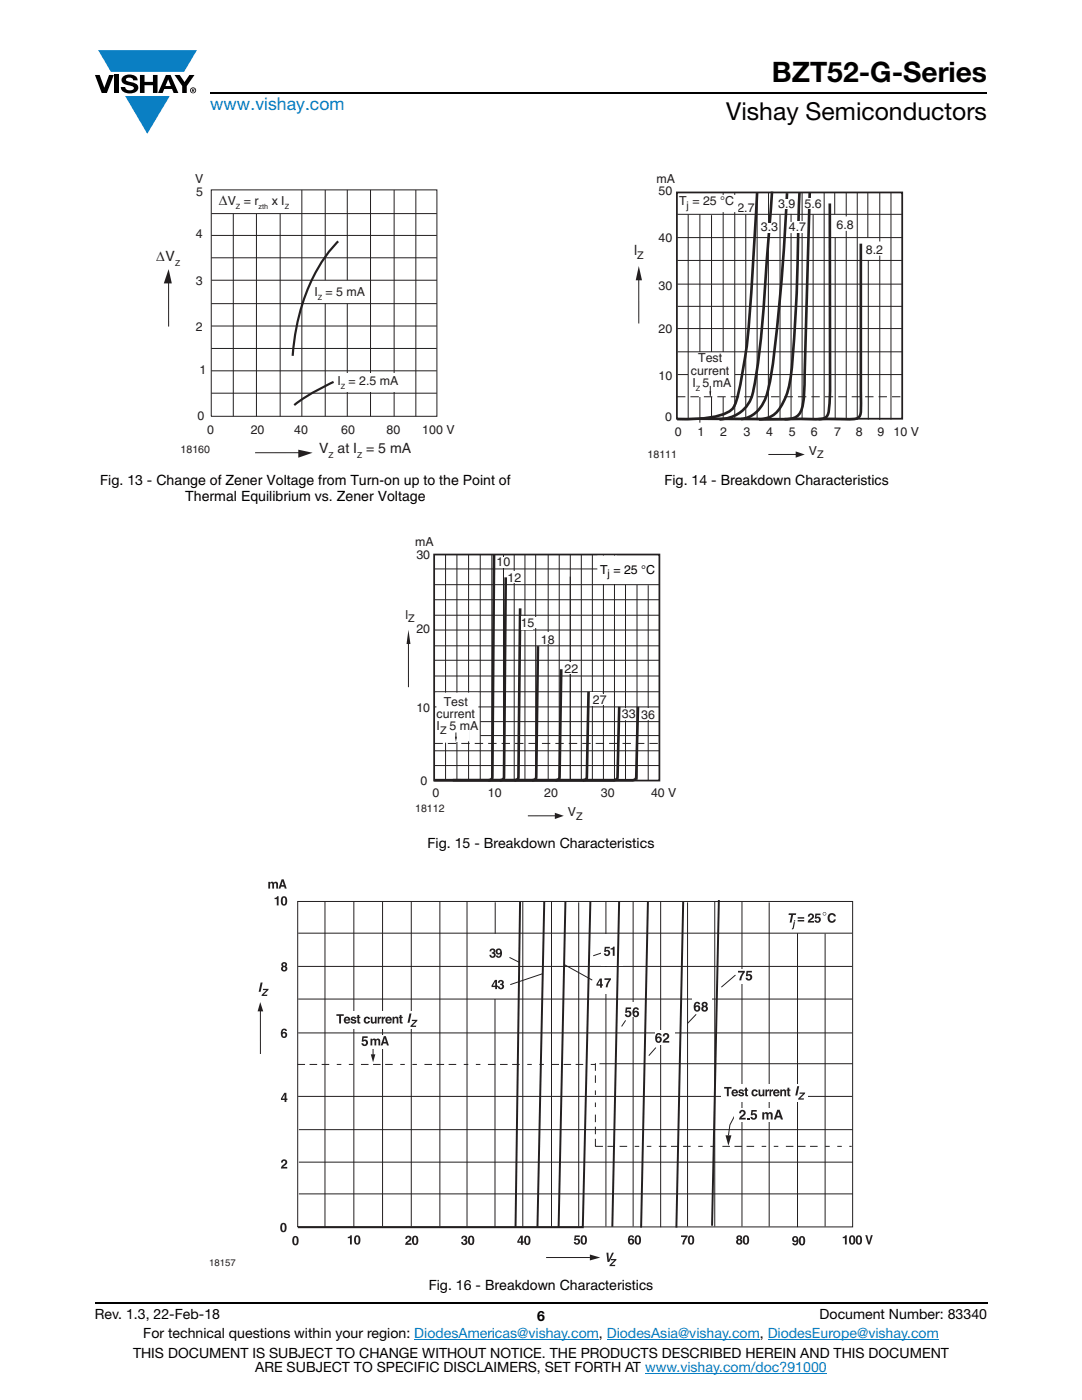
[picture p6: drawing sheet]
<svg xmlns="http://www.w3.org/2000/svg" width="216mm" height="279mm" viewBox="0 0 216 279" stroke-linecap="round" stroke-linejoin="round" font-family="sans-serif">
<g fill="#0a7fc3">
<path d="M19.6 10h19.7l-2.6 4.3h-1.1h-13.5z"/>
<path d="M25 19.2h8.9l-4.5 7.5z"/>
</g>
<g fill="#000">
<path d="M18.9 15h1l.9 2.5 1-2.5h.9l-1.4 3.6h-1zM22.9 15h.9v3.6h-.9zM24.6 15.3a2.1 2.1 0 0 1 2.8 .3l.1 .4h-.9a.79 .79 0 0 0-.7-.5 .79 .79 0 0 0-.8 .4l.3 .3 1 .2a1.08 1.08 0 0 1 1.2 1 1.08 1.08 0 0 1-1.1 1.2 1.73 1.73 0 0 1-2.4-1.2h.9a.96 .96 0 0 0 .8 .6 .96 .96 0 0 0 .9-.4 1.31 1.31 0 0 0-1.2-.6 1.03 1.03 0 0 1-1.1-.6 1.03 1.03 0 0 1 .2-1.1zM27.9 15h.9v1.3h1.7v-1.3h.9v3.6h-.9v-1.6h-1.7v1.6h-.9zM34.8 15h1.1l.9 1.4 1-1.4h1l-1.5 2.2v1.4h-.9v-1.4z"/>
<path d="M33.6 15.9l.5 1.3h-1.1zM33.1 15l-1.6 3.6h1l.3-.8h1.5l.3 .8h1l-1.6-3.6z"/>
<path d="M38.4 17.8h.2v.2h-.2zM38.3 17.7v.7h.1v-.3l.4 .3-.2-.3 .2-.2-.1-.2z"/>
<path d="M38.1 18a.46 .46 0 0 1 .9 0 .46 .46 0 0 1-.9 0zM37.9 18a.6 .6 0 0 0 1.2 0 .6 .6 0 0 0-1.2 0z"/>
</g>
<path d="M42 18.6h155M18.9 260h178.1" fill="none" stroke="#000" stroke-width=".36"/>
<path d="M82.7 267.3h36.8M121.1 267.3h30.5M128.7 274h36.3M153.2 267.3h34.1" fill="none" stroke="#067ec4" stroke-width=".2"/>
<g fill="none" stroke="#231f20" stroke-width=".2">
<path d="M42.2 37.9h45v45.2h-45zM60.2 37.9v45.2M64.9 37.9v45.2M69.3 37.9v45.2M73.9 37.9v45.2M78.6 37.9v45.2M83 37.9v45.2M42.2 51.4h45M42.2 47h45M42.2 42.6h45M46.6 42.7v40.4M51.2 42.7v40.4"/>
<path d="M55.9 42.7v40.4M42.2 69.5h44.9M42.2 65.1h45"/>
</g>
<path d="M66.7 74.4h15.3v3.8h-15.3z" fill="#fff"/>
<path d="M42.2 78.5h45M42.2 74h44.9" fill="none" stroke="#231f20" stroke-width=".2"/>
<path d="M66.6 76.2l-.2 .1a43.1 43.1 0 0 0-7.7 4.5" fill="none" stroke="#231f20" stroke-width=".44"/>
<path d="M62.2 55.9h11.3v4.7h-13.2z" fill="#fff"/>
<path d="M33.6 55v10.2M42.2 55.9h45M42.2 60.6h45" fill="none" stroke="#231f20" stroke-width=".2"/>
<path d="M67.5 48.2a29.1 29.1 0 0 0-7.2 12.5 45.2 45.2 0 0 0-1.9 10.3" fill="none" stroke="#231f20" stroke-width=".44"/>
<path d="M33.6 53.7l.7 2.9h-1.6z" fill="#231f20"/>
<path d="M61 90.3l-10.1 .1" fill="none" stroke="#231f20" stroke-width=".2"/>
<path d="M59.5 89.7l2.9 .7-2.9 .9z" fill="#231f20"/>
<path d="M157 38.5a380.8 380.8 0 0 1-3.3 37.2 14.6 14.6 0 0 1-1.9 5.5 5.5 5.5 0 0 1-3.9 2.4M159.5 38.4l-.1 2.8a373.5 373.5 0 0 1-1.6 34.2 13.1 13.1 0 0 1-2.9 6.9 4.6 4.6 0 0 1-3 1.3M165.6 40.6v39a8.1 8.1 0 0 1-.5 3.4 2.48 2.48 0 0 1-2.4 .7l-6.2-.1M171.8 48.6v32a4.3 4.3 0 0 1-.4 2.6 2.9 2.9 0 0 1-2.2 .5l-5.9-.1" fill="none" stroke="#231f20" stroke-width=".53"/>
<g fill="none" stroke="#231f20" stroke-width=".2">
<path d="M144.3 38.3v45.4M151.1 38.5v45.3M153.4 38.3v6.2M160 38.4v45.3M164.5 38.4v45.3M166.6 38.3v4.5M168.9 38.4v45.3M171.1 38.4v45.3M173.2 38.3v9.1M175.5 38.5v45.3M177.8 38.4v45.3M135.1 47.4h44.9"/>
<path d="M135.2 42.8h44.8M135.2 56.7h44.8M135.2 52h44.8M139.7 42.8v41.6M142 42.9v40.8M148.8 42.8v40.9M153.3 47.4v36.3M155.6 42.9v40.8M157.8 42.7v41M162.2 42.8v40.9M166.7 47.4v36.3M173.3 52v31.7"/>
<path d="M135.1 65.6h44.9M135.2 61.1h44.8M135.2 74.8h44.8"/>
</g>
<g fill="#fff">
<path d="M158.3 44.1h2v2.3h-2z"/>
<path d="M137.3 70.2h9.3v9h-9.3z"/>
</g>
<path d="M141.7 77v2" fill="none" stroke="#231f20" stroke-width=".2"/>
<path d="M141.5 78.1h.4l-.2 1.1z" fill="#231f20"/>
<path d="M146.6 38.4v45.3M137.3 42.8v41M135.2 70.2h44.8" fill="none" stroke="#231f20" stroke-width=".2"/>
<path d="M135.1 79.2h45" fill="none" stroke="#231f20" stroke-width=".2" stroke-dasharray="1.7 1 1.7 1 1.7 1" stroke-linecap="butt"/>
<path d="M154.3 39.8h3.3v1.9h-3.3z" fill="#fff"/>
<path d="M151.1 38.4a764.8 764.8 0 0 1-2.1 30.7l-.3 1.8a50 50 0 0 1-2.2 10.2 4.6 4.6 0 0 1-3.4 2 31.6 31.6 0 0 1-8 .5M154.1 38.2l-.6 8a432.6 432.6 0 0 1-2.5 27.8l-.1 1.1a17 17 0 0 1-1.4 5.2 7 7 0 0 1-5.9 3.4M161.6 38.5l-1 36.3a23.6 23.6 0 0 1-.8 7.2 2.88 2.88 0 0 1-3.1 1.7h-5.3M139.7 83.6h12.2" fill="none" stroke="#231f20" stroke-width=".53"/>
<g fill="#fff">
<path d="M160.4 39.6h2.3v2.2h-2.3z"/>
<path d="M151.8 44.5h3.4v1.9h-3.4z"/>
</g>
<path d="M135.1 38.4h44.9v45.2h-44.9z" fill="none" stroke="#231f20" stroke-width=".35"/>
<path d="M159.7 90.7h-6.4" fill="none" stroke="#231f20" stroke-width=".2"/>
<path d="M158.8 90.1l1.8 .6-1.8 .6z" fill="#231f20"/>
<path d="M127.5 54.4v10.2" fill="none" stroke="#231f20" stroke-width=".2"/>
<path d="M127.5 53.1l.6 2.8h-1.2z" fill="#231f20"/>
<path d="M143.2 39h4v3.2h-4z" fill="#fff"/>
<path d="M143.2 39h4v3.2h-4z" fill="none" stroke="#fff" stroke-width=".2"/>
<path d="M167.9 43.5h1.6v2.3h-1.6z" fill="#fff"/>
<path d="M167.9 43.5h1.6v2.3h-1.6z" fill="none" stroke="#fff" stroke-width=".53"/>
<path d="M175.3 48.5h.5v2.3h-.5z" fill="#fff"/>
<path d="M175.3 48.5h.5v2.3h-.5z" fill="none" stroke="#fff" stroke-width=".53"/>
<path d="M157.5 44.5h.8v1.8h-.8z" fill="#fff"/>
<path d="M157.5 44.5h.8v1.8h-.8z" fill="none" stroke="#fff" stroke-width=".35"/>
<g fill="none" stroke="#231f20" stroke-width=".2">
<path d="M86.7 116.7h44.8M86.7 119.7h44.8M86.7 113.5h35.8M93.5 110.7v44.8M95.8 110.7v45M98.1 110.7v45M100.5 110.7v45M102.6 110.7v45.1M104.7 110.7v45.1M106.9 110.7v45.1M109.4 110.7v45M111.6 110.7v45"/>
<path d="M113.8 115.1v40.6M116 110.7v45M118.2 110.7v45M120.4 110.7v45M124.8 116.7v39M127.1 116.7v39.1M129.3 116.8v38.9M86.6 138.1h44.9M86.6 131.8h45M86.6 134.9h45M86.7 128.9h44.8M86.7 125.7h44.8"/>
<path d="M86.7 122.8h44.8M86.6 152.8h45M86.6 149.8h45M95.8 144h35.8M95.8 146.8h35.8"/>
</g>
<path d="M86.6 110.7h45v45.1h-45z" fill="none" stroke="#231f20" stroke-width=".35"/>
<path d="M98.6 110.6l-.4 44.1a.74 .74 0 0 1-.8 1M100.9 115.2l-.3 39.5a.75 .75 0 0 1-.8 1M103.8 121.4l-.3 33.3a.75 .75 0 0 1-.8 1M107.3 128.9l-.3 25.8a.75 .75 0 0 1-.8 1M112 133.6l-.3 21.5a.7 .7 0 0 1-.8 .6M117.4 138.1l-.3 16.6a.76 .76 0 0 1-.8 1M123.6 141l-.4 13.7a.75 .75 0 0 1-.8 1h-35.8" fill="none" stroke="#231f20" stroke-width=".53"/>
<g fill="#fff">
<path d="M117.7 138.2h2.3v2.7h-2.3z"/>
<path d="M103.9 123h2.3v2.6h-2.3z"/>
<path d="M124 141.3h1.9v2.4h-2.2h.3z"/>
</g>
<path d="M88.9 110.7v44.9M91.2 110.7v44.9M113.8 110.7v45M122.6 110.7v45M86.6 141.1h45" fill="none" stroke="#231f20" stroke-width=".2"/>
<path d="M86.7 148.4h44.8" fill="none" stroke="#231f20" stroke-width=".2" stroke-dasharray="1.7 1 1.7 1 1.7 1" stroke-linecap="butt"/>
<path d="M127.3 141l-.3 13.7a.75 .75 0 0 1-.8 1h-35.8" fill="none" stroke="#231f20" stroke-width=".53"/>
<path d="M88.6 141.4h5.1v6.5l-5.1 .3z" fill="#fff"/>
<path d="M91 146.2v1.2" fill="none" stroke="#231f20" stroke-width=".2"/>
<path d="M90.8 147h.4l-.2 1.1z" fill="#231f20"/>
<path d="M111.7 162.8h-6.4" fill="none" stroke="#231f20" stroke-width=".2"/>
<path d="M110.7 162.2l1.8 .6-1.8 .7z" fill="#231f20"/>
<path d="M81.5 127v10.1" fill="none" stroke="#231f20" stroke-width=".2"/>
<path d="M81.5 125.7l.4 2.8h-.8z" fill="#231f20"/>
<path d="M87.2 138.3h8.2v3.3h-8.2z" fill="#fff"/>
<path d="M87.2 138.3h8.2v3.3h-8.2z" fill="none" stroke="#fff" stroke-width=".2"/>
<path d="M119.3 111h3.7v5.4h-3.7z" fill="#fff"/>
<path d="M119.3 111h3.7v5.4h-3.7z" fill="none" stroke="#fff" stroke-width=".2"/>
<g fill="#fff">
<path d="M120.1 138.5h.6v2.1h-.6z"/>
<path d="M112.8 132.3h2.6v2.2h-2.6z"/>
<path d="M108 126.2h2.8v2.3h-2.8z"/>
<path d="M105.7 123.3h2.5v2h-2.5z"/>
<path d="M101.7 114h2.2v2.3h-2.2z"/>
<path d="M99.8 111.2h2.1v2h-2.1z"/>
<path d="M128.5 141.3h2.1v2.3h-2.1z"/>
</g>
<path d="M59.4 179.9h110.7v65h-110.7zM82.1 179.9v64.8M93.2 179.9v64.9M59.5 186.2h110.5M109 251h8.7" fill="none" stroke="#231f20" stroke-width=".2"/>
<g fill="#231f20">
<path d="M117.7 250.4l2.1 .6-2.1 .6z"/>
<path d="M53.5 176h.4v.2l.4-.2 .4 .1a.45 .45 0 0 1 .5-.1 .45 .45 0 0 1 .3 .4v.9h-.4v-.8l-.2-.2-.2 .1v.9h-.4v-.9l-.2-.1-.2 .2v.8h-.4z"/>
<path d="M54.8 179.2l.3-.1 .2-.2h.3v1.8h-.4v-1.3h-.4z"/>
<path d="M52 196.1h.4l-.4 1.8h-.4z"/>
<path d="M52.5 197.3h1.1l-.1 .3-.9 .9h.8l-.1 .3h-1.1v-.3l1-.9h-.8z"/>
<path d="M56.2 175.5l-.6 1.8h.4l.1-.3h.6l.1 .3h.4l-.6-1.8zM56.4 175.9l.2 .7h-.4z"/>
<path d="M56.2 179.1a1.05 1.05 0 0 0 .5 1.6h.3a1.28 1.28 0 0 0 0-1.8h-.6zM56.5 179.2l.2-.1a.94 .94 0 0 1 0 1.4 .87 .87 0 0 1-.2-1.3z"/>
<path d="M58.5 246.9a1.05 1.05 0 0 0 .5 1.6h.2a1.28 1.28 0 0 0 0-1.8h-.5zM58.8 247l.2-.1a.94 .94 0 0 1 0 1.4 .87 .87 0 0 1-.2-1.3z"/>
<path d="M56.1 244.3a1.05 1.05 0 0 0 .5 1.6h.2a1.28 1.28 0 0 0 0-1.8h-.5zM56.4 244.4l.2-.1a.94 .94 0 0 1 0 1.3 .87 .87 0 0 1-.2-1.2z"/>
</g>
<path d="M52 201.6v8.7" fill="none" stroke="#231f20" stroke-width=".2"/>
<path d="M56.4 193.3a.3 .3 0 0 1 .6 0 .3 .3 0 0 1-.6 0zM56.2 192.2v.5l.2 .2a.58 .58 0 0 0-.1 .8 .58 .58 0 0 0 .8 0 .58 .58 0 0 0 0-.8l.1-.1a.45 .45 0 0 0-.2-.7l-.3-.1zM56.5 192.4h.4v.3h-.4z" fill="#231f20"/>
<g fill="none" stroke="#231f20" stroke-width=".2">
<path d="M70.6 179.9v65M110 179.9v64.9M120.9 179.9v64.9M126.3 179.9v64.9M142.6 179.9v64.9M148.1 179.9v64.9M59.5 192.9h110.5M59.5 199.4h110.5M115.5 180.1v64.7M137.2 180.1v64.7M153.5 180.1v64.7M159.1 186.2v58.7"/>
<path d="M164.6 186.3v58.5M59.5 218.8h110.5M59.5 206.1h110.5M59.6 231.9h110.6"/>
</g>
<g fill="#231f20">
<path d="M56.3 231.5a.66 .66 0 0 1 1 .3 .66 .66 0 0 1-.6 .9l-.2 .2h.8v.3h-1.2a1.34 1.34 0 0 1 .8-1.1v-.3l-.2-.1h-.2l-.1 .3h-.3z"/>
<path d="M69.4 246.8h.3l.2-.3h.3v1.9h-.4v-1.3h-.4z"/>
<path d="M81.1 246.7a.66 .66 0 0 1 1 .3 .66 .66 0 0 1-.6 .9l-.2 .2h.8v.3h-1.3a1.34 1.34 0 0 1 .9-1.1v-.3l-.2-.1-.2 .1-.1 .3h-.3z"/>
<path d="M92.2 246.8a.54 .54 0 0 1 .8-.2 .54 .54 0 0 1 0 .9 .61 .61 0 0 1-.1 1 .61 .61 0 0 1-.9-.6h.4l.2 .3 .3-.3-.1-.2-.3-.1v-.2l.3-.1v-.3l-.2-.1-.2 .3h-.4z"/>
<path d="M114.7 246.6h1v.3h-.8v.4a.64 .64 0 0 1 .9 .6 .64 .64 0 0 1-1 .4l-.3-.4h.4v.2a.31 .31 0 0 0 .5-.3 .31 .31 0 0 0-.4-.3l-.5 .1z"/>
<path d="M135.9 246.6h1.3l-.7 1.8h-.3l.2-1 .4-.5h-.9z"/>
<path d="M168.2 246.8h.3l.2-.3h.3v1.9h-.4v-1.3h-.4z"/>
<path d="M172.7 246.5h.3l.4 1.4 .4-1.4h.4l-.6 1.9h-.4z"/>
<path d="M121 250h.4l.1 1.4 .6-1.4h.4l-.9 1.9h-.4z"/>
<path d="M121.9 251.3h1.1v.2l-1 .9h.8l-.1 .3h-1.1l.1-.3 .9-.9h-.7z"/>
<path d="M56.3 205.4a1.3 1.3 0 0 0 .1 1.7 .61 .61 0 0 0 .9-.5 .61 .61 0 0 0-.8-.6l-.1 .1 .1-.5h.2l.2 .1h.4a.5 .5 0 0 0-.6-.4zM56.3 206.5a.31 .31 0 0 1 .6 0 .31 .31 0 0 1-.6 0z"/>
<path d="M56.7 218.1l-.6 1.1v.3h.7v.4h.3v-.4h.3v-.3h-.3v-1.1zM56.8 218.5v.7h-.5z"/>
<path d="M70.8 246.8a1.05 1.05 0 0 0 .5 1.6h.3a1.28 1.28 0 0 0 0-1.8h-.6zM71.1 246.9l.2-.1a.94 .94 0 0 1 0 1.3 .87 .87 0 0 1-.2-1.2z"/>
<path d="M82.4 246.8a1.05 1.05 0 0 0 .4 1.7l.3-.1a1.28 1.28 0 0 0 0-1.7h-.5zM82.7 247l.1-.1a.94 .94 0 0 1 0 1.3 .87 .87 0 0 1-.1-1.2z"/>
<path d="M93.5 246.8a1.05 1.05 0 0 0 .5 1.7l.3-.1a1.28 1.28 0 0 0 0-1.7h-.6zM93.8 247l.2-.1a.94 .94 0 0 1 0 1.3 .87 .87 0 0 1-.2-1.2z"/>
<path d="M103.9 246.6l-.7 1.1v.3h.7v.4h.4v-.4h.2v-.3h-.2v-1.1zM104 247l-.1 .7h-.4z"/>
<path d="M104.7 246.8a1.05 1.05 0 0 0 .5 1.7l.3-.1a1.28 1.28 0 0 0 0-1.7h-.6zM105.1 247l.1-.1a.94 .94 0 0 1 0 1.3 .87 .87 0 0 1-.1-1.2z"/>
<path d="M116 246.8a1.05 1.05 0 0 0 .5 1.6h.3a1.28 1.28 0 0 0 0-1.8h-.6zM116.3 246.9l.2-.1a.94 .94 0 0 1 0 1.3 .87 .87 0 0 1-.2-1.2z"/>
<path d="M125.6 246.6a1.29 1.29 0 0 0 0 1.7 .61 .61 0 0 0 .9-.4 .61 .61 0 0 0-.7-.7l-.2 .1 .2-.4 .2-.1 .2 .2h.3a.5 .5 0 0 0-.5-.5zM125.6 247.8a.31 .31 0 0 1 .6 0 .31 .31 0 0 1-.6 0z"/>
<path d="M126.8 246.8a1.05 1.05 0 0 0 .5 1.6h.3a1.28 1.28 0 0 0 0-1.8h-.6zM127.1 246.9l.2-.1a.94 .94 0 0 1 0 1.3 .87 .87 0 0 1-.2-1.2z"/>
<path d="M137.4 246.8a1.05 1.05 0 0 0 .5 1.6h.3a1.28 1.28 0 0 0 0-1.8h-.6zM137.7 246.9l.2-.1a.94 .94 0 0 1 0 1.3 .87 .87 0 0 1-.2-1.2z"/>
<path d="M147 246.8v.4l.1 .2a.58 .58 0 0 0 0 .8 .58 .58 0 0 0 .8 0 .58 .58 0 0 0 0-.8l.1-.1a.45 .45 0 0 0-.2-.7l-.3-.1zM147.3 246.9h.4v.3h-.4zM147.2 247.8a.3 .3 0 0 1 .6 0 .3 .3 0 0 1-.6 0z"/>
<path d="M148.4 246.8a1.05 1.05 0 0 0 .4 1.6h.3a1.28 1.28 0 0 0 0-1.8h-.5zM148.7 246.9l.1-.1a.94 .94 0 0 1 0 1.3 .87 .87 0 0 1-.1-1.2z"/>
<path d="M169.6 246.8a1.05 1.05 0 0 0 .4 1.6h.3a1.28 1.28 0 0 0 0-1.8h-.5zM169.9 246.9l.1-.1a.94 .94 0 0 1 0 1.3 .87 .87 0 0 1-.1-1.2z"/>
<path d="M170.9 246.8a1.05 1.05 0 0 0 .5 1.6h.3a1.28 1.28 0 0 0 0-1.8h-.6zM171.2 246.9l.2-.1a.94 .94 0 0 1 0 1.3 .87 .87 0 0 1-.2-1.2z"/>
<path d="M158.2 246.8a.59 .59 0 0 0-.1 .9 .59 .59 0 0 0 .9 .1l-.2 .4-.7-.1a.6 .6 0 0 0 .6 .5 .6 .6 0 0 0 .6-.5 .87 .87 0 0 0 0-1 .87 .87 0 0 0-.9-.4zM158.4 247.3a.3 .3 0 0 1 .6 0 .3 .3 0 0 1-.6 0z"/>
<path d="M159.6 246.9a1.05 1.05 0 0 0 .4 1.7l.3-.1a1.28 1.28 0 0 0 0-1.8h-.5zM159.9 247h.1a.94 .94 0 0 1 0 1.3 .87 .87 0 0 1-.1-1.3z"/>
</g>
<path d="M76.3 179.9v64.8M98.8 199.4v45.5M98.8 180.1v6.2" fill="none" stroke="#231f20" stroke-width=".2"/>
<g fill="#231f20">
<path d="M157.4 182.3h1.5l-.1 .3h-.5l-.4 1.5h-.3l.3-1.5h-.6z"/>
<path d="M161.4 182.4a.66 .66 0 0 1 1 .3 .66 .66 0 0 1-.6 .9l-.2 .2h.8v.3h-1.2a1.35 1.35 0 0 1 .8-1.1v-.3l-.2-.1-.2 .1v.2h-.4z"/>
<path d="M162.7 182.3h1v.3h-.7l-.1 .4a.64 .64 0 0 1 .9 .6 .64 .64 0 0 1-1 .5l-.3-.5h.4l.1 .2a.31 .31 0 0 0 .4-.2 .31 .31 0 0 0-.4-.4l-.4 .1z"/>
<path d="M165.4 182.5a.82 .82 0 0 1 .8-.3 .82 .82 0 0 1 .6 .7h-.4v-.2a.44 .44 0 0 0-.5-.1 .44 .44 0 0 0-.3 .3 .6 .6 0 0 0 0 .6 .6 .6 0 0 0 .6 .3l.2-.3h.4a.89 .89 0 0 1-1.2 .6 .89 .89 0 0 1-.4-1.3z"/>
<path d="M159.2 183.6h1.3v.3h-1.3zM159.2 183h1.3v.3h-1.3z"/>
</g>
<path d="M64.8 179.9v65M87.8 179.9v64.8M59.6 225.4h110.6" fill="none" stroke="#231f20" stroke-width=".2"/>
<path d="M59.4 212.4h59.8" fill="none" stroke="#231f20" stroke-width=".2" stroke-dasharray="1.5 .9 1.5 .9 1.5 1.5 .9 1.5 .9 1.5" stroke-linecap="butt"/>
<g fill="#231f20">
<path d="M99.5 195.7a.54 .54 0 0 1 .8-.1 .54 .54 0 0 1 0 .8 .61 .61 0 0 1-.1 1.1 .61 .61 0 0 1-.9-.7h.4l.2 .4 .3-.3-.1-.2-.3-.1v-.3h.3v-.4l-.2-.1-.2 .4h-.4z"/>
<path d="M158.5 183.7h.2l-.1 .2h-.2zM158.4 184h.2l-.2 1.2-.2 .3h-.2z"/>
<path d="M98.8 195.6l-.7 1.1v.3h.7v.4h.4v-.4h.2v-.3h-.2v-1.1zM98.8 195.9v.8h-.4z"/>
</g>
<path d="M131.8 180v64.9" fill="none" stroke="#231f20" stroke-width=".2"/>
<g fill="#231f20">
<path d="M97.8 189.5a.54 .54 0 0 1 .8-.2 .54 .54 0 0 1 0 .9 .61 .61 0 0 1-.1 1 .61 .61 0 0 1-.8-.6h.3l.3 .3 .3-.3-.1-.2-.4-.1v-.2l.3-.1 .1-.3-.2-.1-.3 .3h-.3z"/>
<path d="M99.1 189.4a.59 .59 0 0 0-.1 .9 .59 .59 0 0 0 .8 .1l-.2 .4-.7-.1a.6 .6 0 0 0 .6 .5 .6 .6 0 0 0 .6-.5 .87 .87 0 0 0 0-1 .87 .87 0 0 0-.8-.4zM99.3 189.9a.3 .3 0 0 1 .6 0 .3 .3 0 0 1-.6 0z"/>
</g>
<path d="M104.3 179.9v64.9M59.6 238.3h110.6" fill="none" stroke="#231f20" stroke-width=".2"/>
<path d="M66.5 201.9h17.4v3.4h-17.4z" fill="#fff"/>
<g fill="#231f20">
<path d="M67.1 202.4h1.5v.3h-.6v1.6h-.3v-1.6h-.6z"/>
<path d="M70.2 203a.58 .58 0 0 1 .9 .3l-.6-.1-.2 .1 .7 .3 .1 .2a.61 .61 0 0 1-.6 .5 .61 .61 0 0 1-.6-.5h.4l.3 .2 .2-.1-.7-.3-.1-.3z"/>
<path d="M71.3 202.6h.4v.3h.2v.3h-.2v.7l.2 .1v.3l-.6-.2v-.9h-.2v-.3h.2z"/>
<path d="M72.7 203.1a.64 .64 0 0 1 .7-.2 .64 .64 0 0 1 .4 .5h-.3l-.1-.1a.35 .35 0 0 0-.5 .3 .35 .35 0 0 0 .5 .3l.1-.1h.3a.68 .68 0 0 1-1 .4 .68 .68 0 0 1-.1-1.1z"/>
<path d="M74 202.9h.3v.9l.2 .2 .3-.1v-1h.3v1.4h-.3v-.2l-.1 .1a.47 .47 0 0 1-.7-.1z"/>
<path d="M75.4 202.9h.3v.3l.4-.3v.4l-.4 .1v.9h-.3z"/>
<path d="M76.2 202.9h.3v.3l.4-.3v.4l-.4 .1v.9h-.3z"/>
<path d="M78.3 202.9h.4v.2v-.1a.45 .45 0 0 1 .5-.1 .45 .45 0 0 1 .3 .4v1h-.3l-.1-1-.2-.1-.2 .1v1h-.4z"/>
<path d="M79.8 202.6h.3v.3h.2v.3h-.2v.7l.2 .1v.3l-.5-.2v-.9h-.2v-.3h.2z"/>
<path d="M68.7 203.2a.7 .7 0 0 0 .2 1 .7 .7 0 0 0 1-.3l-.6 .1-.2-.1-.2-.2h1a.67 .67 0 0 0-.4-.8 .67 .67 0 0 0-.8 .3zM69.1 203.2h.3l.1 .3h-.5z"/>
<path d="M77 203.2a.7 .7 0 0 0 .2 1 .7 .7 0 0 0 1-.3l-.6 .1-.2-.1-.2-.2h1a.67 .67 0 0 0-.4-.8 .67 .67 0 0 0-.8 .3zM77.4 203.2h.3l.1 .3h-.5z"/>
</g>
<path d="M74.4 209v2" fill="none" stroke="#231f20" stroke-width=".2"/>
<path d="M74 210.4h.9l-.5 1.6z" fill="#231f20"/>
<path d="M71.4 206.7h6.8v2.6h-6.8z" fill="#fff"/>
<g fill="#231f20">
<path d="M73.9 207.3h.4v.2l.4-.2 .4 .1a.45 .45 0 0 1 .5-.1 .45 .45 0 0 1 .3 .4v.9h-.4v-.8l-.2-.2-.2 .1v.9h-.4v-.9l-.2-.1-.2 .2v.8h-.4z"/>
<path d="M76.6 206.8l-.6 1.8h.3l.2-.3h.6l.1 .3h.4l-.6-1.8zM76.8 207.2l.2 .7h-.4z"/>
</g>
<path d="M103.8 179.9l-.9 65M108.6 179.9l-1.4 65M112.8 179.9l-1.3 65M117.8 179.9l-1.5 65h-56.9" fill="none" stroke="#231f20" stroke-width=".39"/>
<path d="M101.7 191.1l1.9 1M108.3 194.3l-6.5 2.2M112.6 192.5l5.6 3.1M120.2 190.1l-1.8 .6" fill="none" stroke="#231f20" stroke-width=".2"/>
<path d="M120 186.3h4.3v6.4h-4.3z" fill="#fff"/>
<g fill="#231f20">
<path d="M120.7 189h1v.3h-.8v.4a.64 .64 0 0 1 .9 .6 .64 .64 0 0 1-1 .5l-.3-.5h.4v.2a.31 .31 0 0 0 .5-.3 .31 .31 0 0 0-.4-.3l-.5 .1z"/>
<path d="M121.8 189.2h.4l.1-.3h.3v1.9h-.3v-1.3h-.5z"/>
</g>
<path d="M119 193.1h4.2v5.3h-4.2z" fill="#fff"/>
<g fill="#231f20">
<path d="M120.6 195.2h1.3l-.7 1.8h-.3l.2-.9 .4-.5h-.9z"/>
<path d="M81.7 202.3h.4l-.4 1.8h-.4z"/>
<path d="M82.2 203.5h1.1v.3l-1 .9h.8l-.1 .2h-1.1v-.2l1-.9h-.7z"/>
<path d="M51.9 200l.6 1.8h-1.1z"/>
<path d="M72.3 206.8h1.1v.3h-.8l-.1 .5a.66 .66 0 0 1 .9 .4 .66 .66 0 0 1-.5 .8 .66 .66 0 0 1-.8-.6h.4v.1a.31 .31 0 0 0 .5 0 .31 .31 0 0 0-.1-.4 .31 .31 0 0 0-.4 0h-.3z"/>
<path d="M119.7 195.3l-.7 1.1v.3h.7v.4h.4v-.4h.2v-.3h-.2v-1.1zM119.7 195.6v.8h-.4z"/>
<path d="M164.2 182.4a.36 .36 0 0 0 .7 0 .36 .36 0 0 0-.7 0zM164.3 182.4a.27 .27 0 0 1 .5 0 .27 .27 0 0 1-.5 0z"/>
</g>
<path d="M123.5 179.8l-1.3 65M129.3 180l-1.4 65M136.3 180l-1.3 65M143.4 179.6l-1.3 65" fill="none" stroke="#231f20" stroke-width=".39"/>
<path d="M118.8 228.8v-16.7M118.8 228.8h51.1" fill="none" stroke="#231f20" stroke-width=".2" stroke-dasharray="1.5 .9 1.5 .9 1.5 1.5 .9 1.5 .9 1.5" stroke-linecap="butt"/>
<path d="M146.8 194.6l-2.9 2.4M119.6 212.3h50.5M124.8 203.6l-.8 1.2M130.9 209.1l-1.4 1.6M138.9 202.4l-1.7 1.8" fill="none" stroke="#231f20" stroke-width=".2"/>
<path d="M124.4 200h3.9v2.8h-3.9z" fill="#fff"/>
<g fill="#231f20">
<path d="M124.9 201.1h1v.3h-.8v.4a.66 .66 0 0 1 .9 .4 .66 .66 0 0 1-.6 .8 .66 .66 0 0 1-.7-.6h.4v.2a.31 .31 0 0 0 .4 0 .31 .31 0 0 0 0-.5 .31 .31 0 0 0-.4 0h-.4z"/>
<path d="M126.5 202.3a.35 .35 0 0 0 .7 0 .35 .35 0 0 0-.7 0zM126.5 201.1l.4-.1a.52 .52 0 0 1 .6 .5h-.4l-.2-.2-.2 .1-.1 .5a.65 .65 0 0 1 1 .5 .65 .65 0 0 1-1.1 .5 1.37 1.37 0 0 1 0-1.8z"/>
</g>
<g fill="#fff">
<path d="M130.7 205.7h3.9v2.8h-3.9z"/>
<path d="M138.1 198.5h3.9v2.8h-3.9z"/>
<path d="M147.2 193.4h3.9v2.8h-3.9z"/>
</g>
<g fill="#231f20">
<path d="M132.5 206.3a.7 .7 0 0 1 1 .3 .7 .7 0 0 1-.6 .9l-.2 .2h.8v.4h-1.3a1.41 1.41 0 0 1 .9-1.2v-.3l-.2-.1h-.2l-.1 .3h-.4z"/>
<path d="M147.3 193.8h1.3v.2l-.5 .8-.2 .9h-.4l.1-.5 .6-1.1h-.9z"/>
<path d="M149 193.8h1v.3h-.8v.4a.66 .66 0 0 1 .9 .4 .66 .66 0 0 1-.6 .8 .66 .66 0 0 1-.7-.6h.4v.2a.31 .31 0 0 0 .4-.1 .31 .31 0 0 0 0-.4 .31 .31 0 0 0-.4 0h-.4z"/>
<path d="M131.1 207.5a.32 .32 0 0 0 .6 0 .32 .32 0 0 0-.6 0zM131.1 206.3l.3-.1a.52 .52 0 0 1 .6 .4h-.4l-.2-.1h-.2l-.1 .5a.65 .65 0 0 1 1 .5 .65 .65 0 0 1-1 .6 1.37 1.37 0 0 1 0-1.8z"/>
<path d="M138.7 200a1.37 1.37 0 0 0 .1 1.8 .65 .65 0 0 0 1-.5 .65 .65 0 0 0-1-.5l.1-.5 .2-.1 .2 .2h.4a.52 .52 0 0 0-.6-.5zM138.7 201.3a.35 .35 0 0 1 .7 0 .35 .35 0 0 1-.7 0z"/>
<path d="M140.3 201.3a.3 .3 0 0 1 .6 0 .3 .3 0 0 1-.6 0zM140.1 200.2l-.1 .4 .2 .2a.61 .61 0 0 0 0 .9 .61 .61 0 0 0 .9 0 .61 .61 0 0 0-.1-.9l.1-.1a.48 .48 0 0 0-.2-.7l-.3-.1zM140.4 200.3h.4v.3h-.4z"/>
</g>
<path d="M146.6 222.7l-1 1.8-.2 2.1" fill="none" stroke="#231f20" stroke-width=".2"/>
<path d="M144.8 226.6h1.2l-.7 2.1z" fill="#231f20"/>
<path d="M143.9 216.4h17.4v3.4h-17.4z" fill="#fff"/>
<g fill="#231f20">
<path d="M144.5 216.9h1.5v.4h-.6v1.5h-.4v-1.5h-.5z"/>
<path d="M147.6 217.5a.58 .58 0 0 1 .8 .3l-.5-.1-.2 .1 .7 .3 .1 .3a.61 .61 0 0 1-.6 .4 .61 .61 0 0 1-.6-.4h.4l.2 .1 .3-.1-.7-.3-.2-.2z"/>
<path d="M148.7 217.1h.3v.3h.3v.3h-.3v.7l.3 .1v.3l-.6-.1v-1h-.2v-.3h.2z"/>
<path d="M150.1 217.6a.64 .64 0 0 1 .6-.2 .64 .64 0 0 1 .5 .5h-.4v-.1a.35 .35 0 0 0-.5 .3 .35 .35 0 0 0 .5 .3v-.1h.4a.68 .68 0 0 1-1 .4 .68 .68 0 0 1-.1-1.1z"/>
<path d="M151.4 217.4h.3v.9l.2 .2 .2-.1 .1-1h.3v1.4h-.3v-.2l-.1 .1a.47 .47 0 0 1-.7-.1z"/>
<path d="M152.7 217.4h.3v.3l.5-.3v.4l-.4 .1v.9h-.4z"/>
<path d="M153.5 217.4h.4v.3l.4-.3v.4l-.4 .1v.9h-.4z"/>
<path d="M155.7 217.4h.3v.2l.1-.1a.45 .45 0 0 1 .5-.1 .45 .45 0 0 1 .3 .5v.9h-.4v-.9l-.2-.2-.2 .1-.1 1h-.3z"/>
<path d="M157.1 217.1h.4v.3h.2v.3h-.2v.7l.2 .1v.3l-.5-.1-.1-1h-.2v-.3h.2z"/>
<path d="M146.1 217.7a.7 .7 0 0 0 .1 1 .7 .7 0 0 0 1-.3l-.6 .1h-.2l-.1-.3h1a.67 .67 0 0 0-.4-.8 .67 .67 0 0 0-.8 .3zM146.5 217.7h.2l.2 .3h-.6z"/>
<path d="M154.4 217.7a.7 .7 0 0 0 .1 1 .7 .7 0 0 0 1-.3l-.6 .1h-.2l-.1-.3h1a.67 .67 0 0 0-.4-.8 .67 .67 0 0 0-.8 .3zM154.8 217.7h.2l.2 .3h-.6z"/>
</g>
<path d="M146.6 221.2h8.9v2.6h-8.9z" fill="#fff"/>
<g fill="#231f20">
<path d="M159.1 216.8h.4l-.4 1.8h-.4z"/>
<path d="M159.6 218h1.1l-.1 .3-.9 .9h.7v.3h-1.1v-.3l.9-.9h-.7z"/>
<path d="M147.7 221.6a.7 .7 0 0 1 1.1 .4 .7 .7 0 0 1-.6 .9l-.2 .2h.8v.3h-1.3a1.41 1.41 0 0 1 .9-1.1v-.3l-.3-.2-.1 .1-.1 .3h-.4z"/>
<path d="M149.1 223h.4v.4h-.4z"/>
<path d="M149.9 221.5h1.1v.3h-.8l-.1 .5a.66 .66 0 0 1 .9 .4 .66 .66 0 0 1-.5 .8 .66 .66 0 0 1-.8-.6h.4l.1 .1a.31 .31 0 0 0 .4 0 .31 .31 0 0 0 0-.4 .31 .31 0 0 0-.5 0h-.3z"/>
<path d="M152.1 222h.4v.2l.4-.3 .4 .3 .1-.1a.48 .48 0 0 1 .5-.1 .48 .48 0 0 1 .3 .4v1h-.4v-.9l-.2-.2-.2 .1-.1 1h-.3l-.1-1-.2-.1-.2 .1v1h-.4z"/>
<path d="M155.1 221.5l-.7 1.9h.4l.2-.4h.7l.1 .4h.5l-.7-1.9zM155.3 221.9l.3 .8h-.5z"/>
</g>
<text font-size="5.6" x="154" y="16.4">BZT52-G-Series</text>
<text font-size="4.9" x="144.9" y="24">Vishay Semiconductors</text>
<text font-size="3.5" fill="#067ec4" x="42" y="21.9">www.vishay.com</text>
<g font-size="2.8" fill="#231f20">
<text x="43.6" y="41">Δ</text>
<text x="31.2" y="52.1">ΔV</text>
<text x="63.7" y="90.4">V at I = 5 mA</text>
</g>
<text font-size="2.8" fill="#221e1f" x="126.5" y="50.9">l</text>
<g font-size="2.8">
<text x="20" y="96.8">Fig. 13 - Change of Zener Voltage from Turn-on up to the Point of</text>
<text x="37" y="100">Thermal Equilibrium vs. Zener Voltage</text>
<text x="132.6" y="96.8">Fig. 14 - Breakdown Characteristics</text>
<text x="85.3" y="169.2">Fig. 15 - Breakdown Characteristics</text>
<text x="85.6" y="257.5">Fig. 16 - Breakdown Characteristics</text>
<text x="18.9" y="263.3">Rev. 1.3, 22-Feb-18</text>
<text x="107.2" y="263.6">6</text>
<text x="163.6" y="263.3">Document Number: 83340</text>
<text x="28.6" y="267.1">For technical questions within your region: DiodesAmericas@vishay.com, DiodesAsia@vishay.com, DiodesEurope@vishay.com</text>
<text x="26.5" y="271">THIS DOCUMENT IS SUBJECT TO CHANGE WITHOUT NOTICE. THE PRODUCTS DESCRIBED HEREIN AND THIS DOCUMENT</text>
<text x="50.9" y="273.8">ARE SUBJECT TO SPECIFIC DISCLAIMERS, SET FORTH AT www.vishay.com/doc?91000</text>
</g>
<g font-size="2.5" fill="#231f20">
<text x="39" y="36.5">V</text>
<text x="39.1" y="39.1">5</text>
<text x="45.4" y="40.9">V = r</text>
<text x="54.2" y="40.9">x I</text>
<text x="39.1" y="47.6">4</text>
<text x="39.1" y="56.9">3</text>
<text x="62.7" y="59.1">I</text>
<text x="65" y="59.1">= 5 mA</text>
<text x="39.1" y="66.1">2</text>
<text x="39.8" y="74.7">1</text>
<text x="67.3" y="76.9">I</text>
<text x="69.6" y="76.9">= 2.5 mA</text>
<text x="39.4" y="83.8">0</text>
<text x="41.3" y="86.6">0</text>
<text x="50" y="86.6">20</text>
<text x="58.7" y="86.6">40</text>
<text x="68.1" y="86.6">60</text>
<text x="77.1" y="86.6">80</text>
<text x="84.3" y="86.6">100 V</text>
</g>
<g font-size="2.5" fill="#221e1f">
<text x="131" y="36.5">mA</text>
<text x="131.4" y="39">50</text>
<text x="135.5" y="40.9">T = 25 °C</text>
<text x="155.3" y="41.6">3.9</text>
<text x="160.5" y="41.6">5.6</text>
<text x="147.1" y="42.3">2.7</text>
<text x="151.8" y="46.1">3.3</text>
<text x="157.4" y="46.1">4.7</text>
<text x="166.9" y="45.7">6.8</text>
<text x="131.4" y="48.2">40</text>
<text x="172.8" y="50.7">8.2</text>
<text x="131.4" y="57.8">30</text>
<text x="131.4" y="66.4">20</text>
<text x="131.4" y="75.9">10</text>
<text x="137.9" y="74.8">current</text>
<text x="138.2" y="77.3">I</text>
<text x="139.3" y="72.3">Test</text>
<text x="140.2" y="77.3">5 mA</text>
<text x="132.8" y="84">0</text>
<text x="134.7" y="86.9">0</text>
<text x="139.2" y="86.9">1</text>
<text x="143.7" y="86.9">2</text>
<text x="148.4" y="86.9">3</text>
<text x="152.9" y="86.9">4</text>
<text x="157.4" y="86.9">5</text>
<text x="161.8" y="86.9">6</text>
<text x="166.5" y="86.9">7</text>
<text x="170.8" y="86.9">8</text>
<text x="175.1" y="86.9">9</text>
<text x="178.3" y="86.9">10 V</text>
<text x="161.4" y="90.7">V</text>
<text x="82.8" y="109.1">mA</text>
<text x="83.1" y="111.6">30</text>
<text x="99.1" y="113.1">10</text>
<text x="101.3" y="116.1">12</text>
<text x="80.9" y="123.5">l</text>
<text x="103.9" y="125.1">15</text>
<text x="83.1" y="126.3">20</text>
<text x="107.9" y="128.5">18</text>
<text x="112.6" y="134.4">22</text>
<text x="83.1" y="142.1">10</text>
<text x="87.1" y="143.3">current</text>
<text x="88.5" y="140.8">Test</text>
<text x="118.3" y="140.5">27</text>
<text x="124.1" y="143.3">33</text>
<text x="127.9" y="143.5">36</text>
<text x="87.1" y="145.7">I</text>
<text x="89.7" y="145.7">5 mA</text>
<text x="83.9" y="156.6">0</text>
<text x="86.3" y="159">0</text>
<text x="97.3" y="159.1">10</text>
<text x="108.6" y="159.1">20</text>
<text x="119.9" y="159.1">30</text>
<text x="129.9" y="159">40 V</text>
<text x="113.3" y="162.8">V</text>
</g>
<text font-size="2.5" fill="#010202" x="119.7" y="114.5">T = 25 °C</text>
<g font-size="2.1" fill="#221e1f">
<text x="137" y="41.6">j</text>
<text x="127.1" y="51.6">Z</text>
<text x="129.2" y="91.3">18111</text>
<text x="163" y="91.4">Z</text>
<text x="81.5" y="124.2">Z</text>
<text x="87.8" y="146.4">Z</text>
<text x="82.8" y="162">18112</text>
<text x="114.9" y="163.6">Z</text>
</g>
<text font-size="2.1" fill="#231f20" x="36" y="90.4">18160</text>
<text font-size="2.1" fill="#010202" x="121.2" y="115.2">j</text>
<text font-size="1.9" fill="#231f20" x="41.7" y="252.7">18157</text>
<g font-size="1.6" fill="#231f20">
<text x="34.9" y="53">Z</text>
<text x="65.5" y="91.3">Z</text>
<text x="71.3" y="91.3">Z</text>
</g>
<g font-size="1.4" fill="#231f20">
<text x="47.1" y="41.7">Z</text>
<text x="51.6" y="41.7">zth</text>
<text x="56.8" y="41.7">Z</text>
<text x="63.4" y="59.9">Z</text>
<text x="68" y="77.7">Z</text>
</g>
<text font-size="1.4" fill="#221e1f" x="138.9" y="78.1">Z</text>
</svg>
